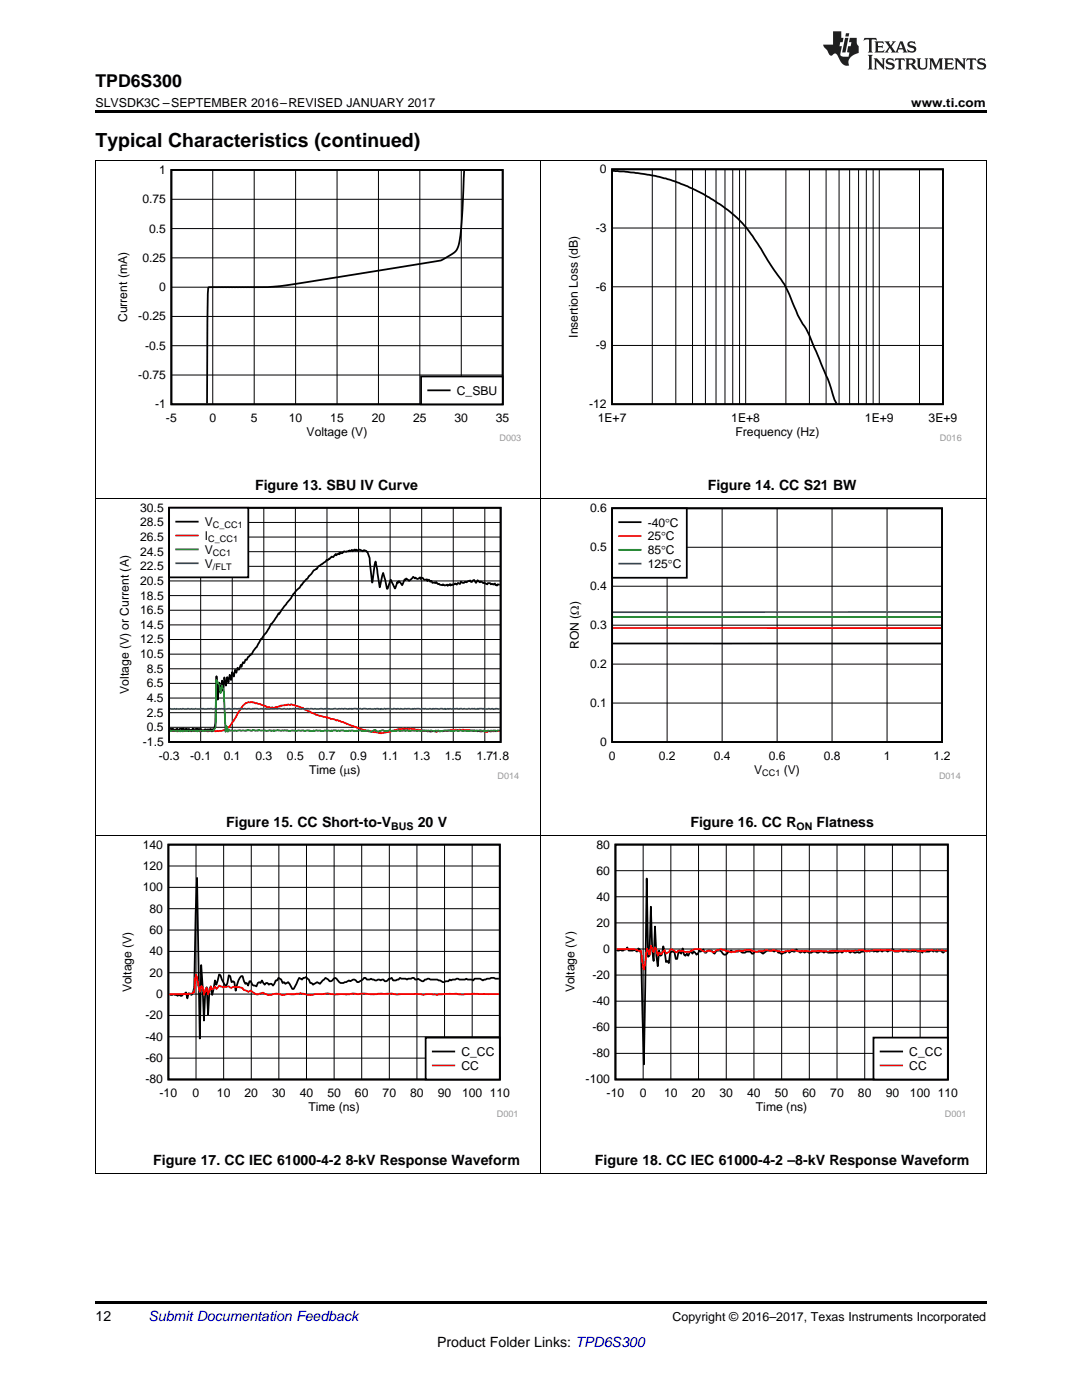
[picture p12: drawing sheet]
<svg xmlns="http://www.w3.org/2000/svg" width="216mm" height="279mm" viewBox="0 0 216 279" stroke-linecap="round" stroke-linejoin="round" font-family="sans-serif">
<path d="M19 259.7h177.8v.5h-177.8z" fill="#000"/>
<path d="M19.1 166.9v67.3M107.9 166.9v67.3M196.8 166.9v67.3M19 234.2h177.8" fill="none" stroke="#000" stroke-width=".2"/>
<path d="M23.9 167.7h79.2v55.2h-79.2z" fill-rule="evenodd" fill="#fff"/>
<path d="M33.6 168.6h66.1v46.8h-66.1zM99.6 195.3l-1.6-.1-1.7 .5-.5-.4h-1.1l-.3 .4-.2-.2h-.9l-.3-.2-.2 .2h-1.1l-.6-.2-1.1 .4-.3-.2-.2 .3h-.6a.73 .73 0 0 1-1.1-.1l-2.5-.4-.5 .2-.3 .3h-.3l-.8-.5-.6 .2-.2-.3-1.1 .1-.3 .2-.3-.2h-.8l-.3-.1-.3 .3-.5 .2h-.6l-.2-.5-.6 .1-.5 .5h-.3l-.3-.3-.5 .2-.3-.2-.8 .2-.9-.4-.2 .2h-.6l-.3-.3h-.2l-.3 .3-.8 .5h-.3l-.3-.3a.74 .74 0 0 0-1.1 .1l-.3-.1-1.1 .5a1.27 1.27 0 0 1-1.4-.9l-.2-.1-.6 .5-.5 .1-.9-.6-1.1 1.1a.62 .62 0 0 0-1.1 0l-.2 .2-.3-.3h-.3l-.3-.7-.5-.5-.6 .2-.2 .3-.6-.3-1.1 2.2h-.3l-.8-1.4-.6 .3-.2-.3-.3 .2-.3-.7-.5-.3-.3 .5h-.3l-.5 1-.3-.4-.6 .2-.2-.3h-.3l-.3 .3-.5-.8-.3 .5-.3-.2-.3 .2-.2 .7-.9-.4-.2-.7h-.3l-.3 .9-.3-.5-.2 .1-.6-1.5h-.3a5.1 5.1 0 0 0-1.1 2.9l-.2-1.7-.3-.2-.3 .2-.3-1.2-.2-.2-.3 1.6-.3 .7-.8-1.4-.3-.9-.3-.1-.5 2-.3-.8-.6 2.9-.2-1.7-.3 .5-.3 5.1-.3-5.5-.2 .5-.3 6.2-.6-11.1-.2 14.7-.6-32.1-.5 21.8-.3 1.2-.3 .4-.5-.4-.3 1-.3-1.2-.8 .7h-.3l-.3-.3-.2 .3-.9-.3a.62 .62 0 0 1-.8 0" fill="none" stroke="#000" stroke-width=".35"/>
<g fill="none" stroke="#000" stroke-width=".2">
<path d="M33.6 177.1h66.1M33.6 172.8h66.1M39.1 168.6v46.8M44.6 168.6v46.8M50.1 168.6v46.8M55.6 168.6v46.8M61.2 168.6v46.8M66.7 168.6v46.8M72.2 168.6v46.8M77.7 168.6v46.8M83.2 168.6v46.8M88.7 168.6v46.8"/>
<path d="M94.2 168.6v46.8M33.6 198.4h66.1M33.6 194.1h66.1M33.6 189.9h66.1M33.6 185.6h66.1M33.6 181.3h66.1M33.6 211.2h66.1M33.6 206.9h66.1M33.6 202.7h66.1"/>
</g>
<path d="M99.6 198.4l-5.2-.1-2.2 .2-2.5-.2-2.4 .2-1.4-.1-1.4 .1-1.4-.1-3.8 .1a5.1 5.1 0 0 0-2.8-.1h-2.7a5.2 5.2 0 0 0-2.5 0l-.8-.1-1.4 .2-2.5-.1a6.3 6.3 0 0 0-2.8 0h-.8a4.6 4.6 0 0 1-2.7-.1l-1.7 .2-1.1-.1a2.54 2.54 0 0 1-2.2-.1 3.5 3.5 0 0 1-2.5 0 1.1 1.1 0 0 0-1.4 .2l-.5-.2-.8-.6-.6 .2-.8-.3a1.95 1.95 0 0 0-1.7-.6l-.2-.1-.6 .2-.5-.3-.9 .1-.3 .2-.2-.2h-.3l-.3-.2-.5 .7-.3-.5-.6 .6-.2-.6-.6 1.6-.3-1.3-.5 1.3-.3-1.6-.3-.1-.2 1.1-.6-2.8-.3-.7-.2 3.7-1.7 .3-.3-.1-.2 .1h-2.8" fill="none" stroke="#f00" stroke-width=".35"/>
<path d="M84.9 207.1h14.8v8.3h-14.8z" fill-rule="evenodd" fill="#fff"/>
<path d="M84.9 207.1h14.8v8.3h-14.8zM86.4 209.9h4.2" fill="none" stroke="#000" stroke-width=".35"/>
<path d="M86.4 212.6h4.2" fill="none" stroke="#f00" stroke-width=".35"/>
<path d="M112.3 167.7h80.2v55.2h-80.2z" fill-rule="evenodd" fill="#fff"/>
<path d="M122.8 168.6h66.3v46.8h-66.3zM123 189.5l.2 .2h.3l.3-.2 .3 .2h.2l.3-.2h.3l.3-.4 .2 .6h.9l.3-.2 .5 .4 .3-.6 .3 .2 .2 1 .6 21.9 .5-37.1 .3 15.7 .3-.3 .3-9.7 .2 8.7 .3 2.1 .3-6.9 .3 5.8 .2 2.1 .3-3.1 .3 1 .3-.2 .3-1.6 .5 3.1 .3-.2 .3 .4 .2-2.1 .3-.2h.6l.2 1.5h.3l.3-1.5 .5 .4 .3-1 .3 1.2 .3 .2 .3-.4 .2 .4 .6-1 .3 .6 .2-.4 .6 .6 .3-.2 .2-.6 .3 .2 .6-.4 .2 .6h.3l.3-.4h.8l.6 .6 .5-.6h.6l.8 .8h.3l.5-.6 .6-.2 .3 .2h1.1l.3-.2 .5 .4h.6l.2-.2h.9l.2 .4h.3l.3-.4h1.1l.5 .4a1.88 1.88 0 0 1 2.3-.4l.5-.2 .3 .4 .8 .2 1.1-.6 .3 .4 .6-.4 .5 .2 .3-.4 .8 .6 .3-.2 .5 .2 .3-.2 .6 .2h.5l.3-.2h.5l.3 .2 .6-.2h.5l.3 .2 .3-.2 .5 .2h1.1l.3-.2 .6 .2 .5-.2 .3 .2 .6-.4 .2 .2 .3-.2 .6 .4 .2-.2 .6 .2 .5-.2 .6 .2 .3-.2h.5l.3-.2 .3 .2 .3-.2 .2 .2 .3-.2 .6 .2 .2-.2 .3 .2 .6-.2 .5 .2 .3-.2h.5l.3 .2 .9-.4h.2l.3 .4h.8l.3-.2 .6 .2 .2-.2 .6 .2h.8l.3-.2 .3 .2 .2-.2 .3 .2h.6l.3-.2 .2 .4 .3-.4 .3 .2h.8l.3-.2 .5 .2 .3-.2 .6 .2a.67 .67 0 0 1 1.1 .2l.5-.4 .2 .2" fill="none" stroke="#000" stroke-width=".35"/>
<g fill="none" stroke="#000" stroke-width=".2">
<path d="M122.8 179h66.3M122.8 173.8h66.3M128.3 168.6v46.8M133.9 168.6v46.8M139.4 168.6v46.8M144.9 168.6v46.8M150.4 168.6v46.8M156 168.6v46.8M161.5 168.6v46.8M167 168.6v46.8M172.5 168.6v46.8M178.1 168.6v46.8"/>
<path d="M183.6 168.6v46.8M122.8 199.8h66.3M122.8 194.6h66.3M122.8 189.4h66.3M122.8 184.2h66.3M122.8 210.2h66.3M122.8 205h66.3"/>
</g>
<path d="M123 189.4h2.4a3.9 3.9 0 0 1 2.3 .4h.2l.6 3.8 .5-4.2 .3 .3 .3 .8 .3-1.7 .5 1.2 .3-1 .3 .5 .2 1.2 .3-.6 .3 .3 .3-.1 .3-.5 .2-.2 .3 .7 .6-.3 .5-.6 .8 .7 .3-.1 .3-.3 .5 .2 .3-.2a.99 .99 0 0 0 1.1 .2l.3 .1a2.24 2.24 0 0 1 2.8-.2l.5 .1a.87 .87 0 0 1 1.1 0l.6 .1a1.88 1.88 0 0 1 2.5-.2 3.2 3.2 0 0 0 2.2-.1l.8 .1a3 3 0 0 1 2.5 0l.3 .2a11.9 11.9 0 0 1 4.9-.1l1.7-.1a3.9 3.9 0 0 1 2.2 .1l.3-.1 1.6 .1 1.7-.2 1.9 .2a4.7 4.7 0 0 1 2.5-.1l3.9-.2 1.1 .2a29.7 29.7 0 0 1 6.4 0l.8-.2 4.7 .2 .8-.2 3.5 .1" fill="none" stroke="#f00" stroke-width=".35"/>
<path d="M174.3 207.1h14.8v8.3h-14.8z" fill-rule="evenodd" fill="#fff"/>
<path d="M174.3 207.1h14.8v8.3h-14.8zM175.7 209.8h4.3" fill="none" stroke="#000" stroke-width=".35"/>
<path d="M175.7 212.6h4.3" fill="none" stroke="#f00" stroke-width=".35"/>
<path d="M19.1 99.5v67.4M107.9 99.5v67.4M196.8 99.5v67.4M19 166.8h177.8" fill="none" stroke="#000" stroke-width=".2"/>
<path d="M23.4 100.4h80.2v55.1h-80.2z" fill-rule="evenodd" fill="#fff"/>
<path d="M33.7 101.3h66.2v46.8h-66.2zM99.7 116.7l-.4-.1-.1 .3-.4-.2v-.3l-.4 .3-.2-.2-.3 .1-.1-.2h-.5v.2l-.6-.3-.3 .1-.5-.4-.2 .2-.4-.4-.3 .5-.4-.6-.4 .5-.3-.1-.1-.2-.7 .3-.3-.1-.2 .2-.6-.2-.2 .5-.4-.3-.3 .4-.3-.3-.4 .3-.1-.1-.4 .3-.1-.3-.5 .3v-.2l-.6 .2-.3-.3-.1 .2-.6-.1-.1-.2-.2 .1-.4-.4-.1 .2-.2-.2-.4 .1-.2-.4-.3 .2-.2-.4-.3 .3-.1-.4-.5 .1-.3-.3-.3-.1-.2 .3-.1-.4-.5 .4-.4-.3-.1 .1-.4-.3-.8 .8-.5-.5-.2 .4-.2-.2-.5 1.2-.6-.8-.2 .4-.1-.2-.4 1.2-.9-1.7-.7 1.8h-.1l-.7-3.2-.7 2.9-.9-5.1-.6 4.2-.5-4.9-.5-1.3-.7-.3-.2 .2a.75 .75 0 0 0-1-.1l-.4-.2v.2l-.3-.2-.4 .3-.1-.3-.4 .3-.1-.2v.2l-.6 .1-.5-.1-.3 .4-.5-.1v.3l-.2-.2-.5 .4-.1-.3-.5 .7-.3-.1-.8 .7-.2-.1-.2 .4-1.5 .9-.3 .5a1.71 1.71 0 0 0-1 1l-.5 .4-.4 .6-.7 .6-.8 1.2-1.2 1.2-.5 .8-1.4 1.8-1 1.5-.1-.2-.9 1.5-.6 .6a10 10 0 0 1-2 3l-.9 1.7-.6 .7-.4 .7h-.2l-.5 .5-.3 .6-.2-.1-.3 .7-.2-.1-.3 .9-.2-.4-.3 1-.3-.4-.2 1-.3-.6-.2 1.3-.4-.9-.2 1.6-.3-1-.2 1.5-.3-1.1-.2 1.7-.3-1.6-.3 2.7-.2-2.1-.3 2.4-.2-2-.4 3.4-.2-4.6-.2 9.2-.3 1.6-.3-.3v.2l-.4-.2-.3 .2-.2-.2-.1 .2-.5-.2-.2 .3-.5-.1-.1-.2-.2 .2-.2-.2-.2 .2-.1-.3-.6 .1-.2 .3-.1-.4-.2 .3h-.4l-.2-.2-.2 .1-.4-.2-.3 .3-.2-.3-.2 .3-.1-.3-.5 .1-.1 .3-.3-.1v-.3l-.5 .3-.3-.2-.2 .2v-.2h-.5" fill="none" stroke="#000" stroke-width=".35"/>
<g fill="none" stroke="#000" stroke-width=".2">
<path d="M33.7 118.9h66.2M33.7 115.9h66.2M33.7 113h66.2M33.7 110.1h66.2M33.7 107.2h66.2M33.7 104.3h66.2M40 101.3v46.8M46.3 101.3v46.8M52.6 101.3v46.8M58.9 101.3v46.8M65.2 101.3v46.8M71.5 101.3v46.8"/>
<path d="M77.8 101.3v46.8M84.1 101.3v46.8M90.4 101.3v46.8M96.7 101.3v46.8M33.7 139.3h66.2M33.7 136.4h66.2M33.7 133.5h66.2M33.7 130.5h66.2M33.7 127.6h66.2M33.7 124.7h66.2M33.7 121.8h66.2M33.7 145.1h66.2"/>
<path d="M33.7 142.2h66.2"/>
</g>
<path d="M99.7 145.8l-2.3 .1-.1 .1-.9-.1a.99 .99 0 0 1-1-.1l-.1 .2-1.9-.3-.2 .1-.8-.2-.4 .1-.2-.1-.7 .1-.1-.1-.4 .2-.7-.1-2.2 .3-1.3-.1-.6 .1-.1-.1-.4 .1-.6-.2-.2 .1-2-.4h-2l-.1-.1-2 .5a5.7 5.7 0 0 1-4 .1l-.1 .1-.4-.2-.3 .1-.9-.3-4.9-1.9-.5-.1-.2 .1-.3-.2-1.2-.3a12.4 12.4 0 0 1-4.4-1.6l-.5-.2a5.1 5.1 0 0 0-4.1-.7l-.9 .2a2.75 2.75 0 0 1-2 .1l-.4 .1-.3-.3-1.2-.4-.7-.1a2.12 2.12 0 0 0-3.1 1l-.9 1.6a5.4 5.4 0 0 1-2.5 2.8l-1.6 .2-.3-.2-1.3 .2-.2-.2-.3 .1-.6-.1-.1 .1h-.6l-.2 .1-.2-.1h-5.3" fill="none" stroke="#f00" stroke-width=".35"/>
<path d="M99.7 145.8l-3.1 .1v-.1l-.9-.1v.2l-1.9-.1-.1 .1-1.8-.1-1.4 .1-.3-.1-3.4 .1-.8-.1-.2 .1-1.5-.1-2.7 .1-1-.2-2.4 .2-.4-.2-1.1 .2a.94 .94 0 0 0-1.2 .1h-.3l-.3-.3-.6 .2-.2 .2-.5-.3-.7 .1-.8-.1h-.6l-.1 .1-.2-.1-.5 .1-.4-.1-1.6 .1-.2-.1-.7 .1-1.3-.1-.2 .1-.2-.1-.1 .1-.9-.1-.5 .1-1.4-.2-1.2 .2-.3-.1-4.2 .1-.7-.2-.7 .2-.6-.2-1.4 .2-.3-.2-.7 .2-1.5-.2-.2 .1-2-.1-.4 .2-1.1-.2-2.1 .2-.1-.3-.2 .4-.3-1.1-.2 1.1-.4-8.2-.3-1.1-.3 1.6-.3-1.6-.5-1-.2 9.4-.4 .8-.2-.1-.4 .1-.4-.1-2.6 .1-.2-.2-1.5 .2-3.4-.1" fill="none" stroke="#008000" stroke-width=".35"/>
<path d="M33.9 141.5h65.8" fill="none" stroke="#295c75" stroke-width=".35"/>
<path d="M33.7 101.3h15.8v13.9h-15.8z" fill-rule="evenodd" fill="#fff"/>
<path d="M33.7 101.3h15.8v13.9h-15.8zM35.2 104.1h4.3" fill="none" stroke="#000" stroke-width=".35"/>
<path d="M35.2 106.9h4.3" fill="none" stroke="#f00" stroke-width=".35"/>
<path d="M35.2 109.6h4.3" fill="none" stroke="#008000" stroke-width=".35"/>
<path d="M35.2 112.4h4.3" fill="none" stroke="#295c75" stroke-width=".35"/>
<path d="M113.2 100.5h78.4v55h-78.4z" fill-rule="evenodd" fill="#fff"/>
<path d="M122.1 101.4h65.9v46.7h-65.9zM122.3 128.4h65.5" fill="none" stroke="#000" stroke-width=".35"/>
<path d="M122.1 117h65.9M122.1 109.2h65.9M133.1 101.4v46.7M144.1 101.4v46.7M155.1 101.4v46.7M166 101.4v46.7M177 101.4v46.7M122.1 132.5h65.9M122.1 124.8h65.9M122.1 140.3h65.9" fill="none" stroke="#000" stroke-width=".2"/>
<path d="M122.3 125.3h65.5" fill="none" stroke="#f00" stroke-width=".35"/>
<path d="M122.3 123.1h65.5" fill="none" stroke="#008000" stroke-width=".35"/>
<path d="M187.8 122.1l-65.5 .1" fill="none" stroke="#295c75" stroke-width=".35"/>
<path d="M122.1 101.4h14.9v13.9h-14.9z" fill-rule="evenodd" fill="#fff"/>
<path d="M122.1 101.4h14.9v13.9h-14.9zM123.6 104.2h4.2" fill="none" stroke="#000" stroke-width=".35"/>
<path d="M123.6 107h4.2" fill="none" stroke="#f00" stroke-width=".35"/>
<path d="M123.6 109.7h4.2" fill="none" stroke="#008000" stroke-width=".35"/>
<path d="M123.6 112.5h4.2" fill="none" stroke="#295c75" stroke-width=".35"/>
<path d="M19.1 32.1v67.4M107.9 32.1v67.4M196.8 32.1v67.4M19 99.4h177.8" fill="none" stroke="#000" stroke-width=".2"/>
<path d="M23 33h80.9v55.1h-80.9z" fill-rule="evenodd" fill="#fff"/>
<path d="M34.2 33.9h66.1v46.8h-66.1zM92.6 34.1l-.5 10.2-.5 4.2a3 3 0 0 1-1.8 2.4l-2 1.1-31.4 5-3 .3h-11.8l-.1 1.3-.1 5.5-.1 16.4" fill="none" stroke="#000" stroke-width=".35"/>
<g fill="none" stroke="#000" stroke-width=".2">
<path d="M34.2 39.8h66.1M42.5 33.9v46.8M50.7 33.9v46.8M59 33.9v46.8M67.3 33.9v46.8M75.5 33.9v46.8M83.8 33.9v46.8M92 33.9v46.8M34.2 57.3h66.1M34.2 51.5h66.1M34.2 45.6h66.1M34.2 74.8h66.1"/>
<path d="M34.2 69h66.1M34.2 63.2h66.1"/>
</g>
<path d="M84 75.1h16.3v5.6h-16.3z" fill-rule="evenodd" fill="#fff"/>
<path d="M84 75.1h16.3v5.6h-16.3zM85.4 77.9h4.3" fill="none" stroke="#000" stroke-width=".35"/>
<path d="M113 32.9h78.8v55.2h-78.8z" fill-rule="evenodd" fill="#fff"/>
<path d="M122.1 33.8h66.1v46.9h-66.1zM122.3 34.1l4.2 .3 3.7 .6a35.1 35.1 0 0 1 18.6 10.3l2.4 3.3a73.8 73.8 0 0 0 5.3 8.1l1.3 2.9a28.7 28.7 0 0 0 3.4 6.7l2.6 6.3a36.8 36.8 0 0 1 2.7 7.2l.4 .7" fill="none" stroke="#000" stroke-width=".35"/>
<g fill="none" stroke="#000" stroke-width=".2">
<path d="M19 32h177.8M130.2 33.8v46.9M134.9 33.8v46.9M138.2 33.8v46.9M140.8 33.8v46.9M142.9 33.8v46.9M144.7 33.8v46.9M146.2 33.8v46.9M147.6 33.8v46.9M148.8 33.8v46.9M156.8 33.8v46.9M161.5 33.8v46.9"/>
<path d="M164.8 33.8v46.9M167.4 33.8v46.9M169.5 33.8v46.9M171.3 33.8v46.9M172.9 33.8v46.9M174.2 33.8v46.9M175.4 33.8v46.9M183.5 33.8v46.9M122.1 57.2h66.1M122.1 45.5h66.1M122.1 68.9h66.1"/>
</g>
<path d="M19 22h177.8v.5h-177.8z" fill="#000"/>
<g fill="#231f20">
<path d="M172.5 7.6l-.1 .5 .4-.2h.6v.1v2.1l-.2 .4h.9l-.2-.4v-2.1l.1-.1h.5l.5 .2-.2-.5zM174.5 8.3l.2 .3v1.5l-.2 .4h1.8l.2-.6a1.04 1.04 0 0 1-1.3 .2v-.7h.6l.3 .2v-.6l-.3 .2h-.6v-.6l.8-.1 .4 .3-.2-.5zM176.5 8.3l.9 1.1-.9 1.1h.8l-.2-.2 .4-.7 .5 .7-.2 .2h1.5l-.2-.2 .2-.4h.9l.1 .4-.2 .2h1l-.3-.3-.7-1.9h-.5l-.9 2-.8-1 .9-1h-.8l.1 .3-.4 .5-.3-.6 .1-.2zM179.7 8.6l.4 1h-.7zM181.3 8.4a.63 .63 0 0 0-.2 .7 .63 .63 0 0 0 .6 .4l.6 .2 .1 .2a.75 .75 0 0 1-.7 .4 .75 .75 0 0 1-.6-.5l.1 .7 .1-.1a1.11 1.11 0 0 0 1.5-.6 1.13 1.13 0 0 0-1.2-.8l-.1-.4a1.04 1.04 0 0 1 1.2 .2l-.2-.5-.2 .1-.4-.2zM173.2 10.9l.2 .4v2.2l-.2 .4h1l-.3-.4v-2.2l.3-.4zM174.3 11.6l.3 .4v1.5l-.3 .4h.8l-.2-.4v-1.3l1.5 1.7v-1.9l.2-.4h-.7l.2 .4v.9l-1.1-1.3zM177 11.8a.62 .62 0 0 0-.2 .7 .62 .62 0 0 0 .6 .4l.6 .1 .1 .3a.76 .76 0 0 1-.7 .3 .76 .76 0 0 1-.7-.4l.2 .7 .1-.1a1.11 1.11 0 0 0 1.5-.6 1.13 1.13 0 0 0-1.2-.8l-.1-.4a1.04 1.04 0 0 1 1.2 .2l-.2-.6-.2 .1-.5-.1zM178.7 11.6l-.2 .6a.61 .61 0 0 1 .8-.3v1.6l-.2 .4h.9l-.2-.4v-1.6a.63 .63 0 0 1 .7 .3l-.1-.6zM180.6 11.6l.3 .4v1.5l-.3 .4h1l-.2-.2-.1-.8 .6 .2a.76 .76 0 0 0 1.2 .7l-1-1a.58 .58 0 0 0 .6-.5 .58 .58 0 0 0-.5-.6zM181.4 11.9h.1a.45 .45 0 0 1 .5 .1 .45 .45 0 0 1 .1 .5l-.8 .2zM182.9 11.6l.2 .2a2.17 2.17 0 0 0 .3 1.9 .99 .99 0 0 0 1.6-.6v-1.1l.2-.4h-.7l.2 .2a1.92 1.92 0 0 1-.2 1.8 .6 .6 0 0 1-.9-.5v-1.1l.2-.4zM185.4 11.6l.2 .4v1.5l-.2 .4h.7l-.2-.4v-1.4l.8 1.8 .8-1.8v1.4l-.2 .4h.9l-.2-.4v-1.5l.2-.4h-.8l-.6 1.5-.6-1.5zM188.4 11.6l.2 .4v1.5l-.2 .4h1.8l.1-.6a1.04 1.04 0 0 1-1.2 .1v-.6h.5l.4 .2v-.6l-.4 .2h-.5v-.7h.8l.3 .3-.1-.6zM190.5 11.6l.2 .4v1.5l-.2 .4h.7l-.2-.4v-1.3l1.5 1.7v-1.9l.2-.4h-.7l.2 .4v.9l-1.1-1.3zM192.9 11.6l-.1 .6a.61 .61 0 0 1 .7-.3l.1 1.6-.3 .4h1l-.3-.4 .1-1.6a.63 .63 0 0 1 .7 .3l-.1-.6zM195.2 11.8a.62 .62 0 0 0-.2 .7 .62 .62 0 0 0 .6 .4l.6 .1 .1 .3a.76 .76 0 0 1-.7 .3 .76 .76 0 0 1-.6-.4l.1 .7 .1-.1a1.11 1.11 0 0 0 1.6-.6 1.13 1.13 0 0 0-1.3-.8l-.1-.4a1.04 1.04 0 0 1 1.2 .2l-.1-.6-.2 .1-.5-.1z"/>
<path d="M166.2 6.3v2.6h-1.9v.4l.8 .9a.91 .91 0 0 0 1 .8 .56 .56 0 0 1 .5-.3 .56 .56 0 0 1 .5 .3l.4 .8a1.53 1.53 0 0 0 1.9 1.2 1.54 1.54 0 0 1 1-2.1l.9-.3v-1.4a1.52 1.52 0 0 1-.4-1.6h-1.3l-.2 .8h.5l-.2 .8h-.5l-.1 1v.2l.4 .1-.2 .8a1.93 1.93 0 0 1-1.6-.3l.3-1.8h-.5l.2-.8h.4l.2-.8h-.4v-1.3zM168.6 7.6l-.6 2.9h.7l.6-2.9zM168.8 6.6l-.1 .7h.6l.2-.7z"/>
</g>
<text font-size="3.9" x="19" y="29.3">Typical Characteristics (continued)</text>
<text font-size="3.5" x="19" y="17.3">TPD6S300</text>
<g font-size="2.8">
<text x="50.9" y="97.7">Figure 13. SBU IV Curve</text>
<text x="141.2" y="97.7">Figure 14. CC S21 BW</text>
<text x="45.1" y="165.1">Figure 15. CC Short-to-V</text>
<text x="83.4" y="165.1">20 V</text>
<text x="137.8" y="165.1">Figure 16. CC R</text>
<text x="162.9" y="165.1">Flatness</text>
<text x="30.6" y="232.5">Figure 17. CC IEC 61000-4-2</text>
<text x="69" y="232.5">8-kV Response Waveform</text>
<text x="118.7" y="232.5">Figure 18. CC IEC 61000-4-2 –8-kV Response Waveform</text>
<text x="19" y="263.6">12</text>
<text x="87.2" y="268.9">Product Folder Links: TPD6S300</text>
</g>
<text font-size="2.8" fill="#0000c8" x="29.6" y="263.6">Submit Documentation Feedback</text>
<g font-size="2.5">
<text x="19" y="21.4">SLVSDK3C –SEPTEMBER 2016–REVISED JANUARY 2017</text>
<text x="181.8" y="21.4">www.ti.com</text>
<text x="134.2" y="263.6">Copyright © 2016–2017, Texas Instruments Incorporated</text>
</g>
<g font-size="2.4">
<text x="31.8" y="34.7">1</text>
<text x="119.7" y="34.6">0</text>
<text x="28.4" y="40.6">0.75</text>
<text x="29.8" y="46.4">0.5</text>
<text x="118.9" y="46.3">-3</text>
<text x="28.4" y="52.3">0.25</text>
<text x="31.8" y="58.1">0</text>
<text x="118.9" y="58">-6</text>
<text x="25.4" y="64.3" transform="rotate(-90 25.4 64.3)">Current (mA)</text>
<text x="27.6" y="63.9">-0.25</text>
<text x="28.9" y="69.8">-0.5</text>
<text x="115.3" y="67.4" transform="rotate(-90 115.3 67.4)">Insertion Loss (dB)</text>
<text x="118.9" y="69.7">-9</text>
<text x="27.6" y="75.6">-0.75</text>
<text x="31" y="81.5">-1</text>
<text x="91.2" y="78.8">C_SBU</text>
<text x="117.5" y="81.5">-12</text>
<text x="33.1" y="84.2">-5</text>
<text x="41.8" y="84.2">0</text>
<text x="50.1" y="84.2">5</text>
<text x="57.6" y="84.2">10</text>
<text x="61.2" y="87">Voltage (V)</text>
<text x="65.9" y="84.2">15</text>
<text x="74.2" y="84.2">20</text>
<text x="82.4" y="84.2">25</text>
<text x="90.7" y="84.2">30</text>
<text x="99" y="84.2">35</text>
<text x="119.3" y="84.2">1E+7</text>
<text x="145.9" y="84.2">1E+8</text>
<text x="146.8" y="87">Frequency (Hz)</text>
<text x="172.6" y="84.2">1E+9</text>
<text x="185.3" y="84.2">3E+9</text>
<text x="28" y="108">26.5</text>
<text x="28" y="105.1">28.5</text>
<text x="28" y="102.1">30.5</text>
<text x="40.9" y="105">V</text>
<text x="40.9" y="107.7">I</text>
<text x="117.7" y="102.2">0.6</text>
<text x="129.2" y="105.1">-40q</text>
<text x="129.2" y="107.8">25qC</text>
<text x="133.7" y="105.1">C</text>
<text x="28" y="113.8">22.5</text>
<text x="28" y="110.9">24.5</text>
<text x="40.9" y="110.5">V</text>
<text x="40.9" y="113.3">V</text>
<text x="117.7" y="110">0.5</text>
<text x="129.2" y="110.6">85qC</text>
<text x="129.2" y="113.4">125</text>
<text x="133.3" y="113.4">qC</text>
<text x="28" y="119.7">18.5</text>
<text x="28" y="116.7">20.5</text>
<text x="117.7" y="117.8">0.4</text>
<text x="28" y="125.5">14.5</text>
<text x="28" y="122.6">16.5</text>
<text x="117.7" y="125.6">0.3</text>
<text x="28" y="131.3">10.5</text>
<text x="28" y="128.4">12.5</text>
<text x="115.5" y="129.5" transform="rotate(-90 115.5 129.5)">RON (:)</text>
<text x="29.3" y="137.2">6.5</text>
<text x="29.3" y="134.3">8.5</text>
<text x="117.7" y="133.3">0.2</text>
<text x="25.7" y="138.5" transform="rotate(-90 25.7 138.5)">Voltage (V) or Current (A)</text>
<text x="29.3" y="143">2.5</text>
<text x="29.3" y="140.1">4.5</text>
<text x="117.7" y="141.1">0.1</text>
<text x="28.5" y="148.9">-1.5</text>
<text x="29.3" y="145.9">0.5</text>
<text x="119.7" y="148.9">0</text>
<text x="31.7" y="151.6">-0.3</text>
<text x="38" y="151.6">-0.1</text>
<text x="44.7" y="151.6">0.1</text>
<text x="51" y="151.6">0.3</text>
<text x="57.3" y="151.6">0.5</text>
<text x="61.7" y="154.4">Time (Ps)</text>
<text x="63.6" y="151.6">0.7</text>
<text x="69.9" y="151.6">0.9</text>
<text x="76.2" y="151.6">1.1</text>
<text x="82.5" y="151.6">1.3</text>
<text x="88.8" y="151.6">1.5</text>
<text x="95.1" y="151.6">1.71.8</text>
<text x="121.5" y="151.6">0</text>
<text x="131.4" y="151.6">0.2</text>
<text x="142.4" y="151.6">0.4</text>
<text x="150.5" y="154.4">V</text>
<text x="153.4" y="151.6">0.6</text>
<text x="156.4" y="154.4">(V)</text>
<text x="164.4" y="151.6">0.8</text>
<text x="176.3" y="151.6">1</text>
<text x="186.3" y="151.6">1.2</text>
<text x="28.5" y="173.6">120</text>
<text x="28.5" y="169.4">140</text>
<text x="119" y="169.4">80</text>
<text x="28.5" y="177.9">100</text>
<text x="119" y="179.8">40</text>
<text x="119" y="174.6">60</text>
<text x="29.8" y="182.1">80</text>
<text x="119" y="185">20</text>
<text x="29.8" y="190.7">40</text>
<text x="29.8" y="186.4">60</text>
<text x="120.4" y="190.2">0</text>
<text x="29.8" y="194.9">20</text>
<text x="118.2" y="195.4">-20</text>
<text x="26.2" y="198.1" transform="rotate(-90 26.2 198.1)">Voltage (V)</text>
<text x="29" y="203.4">-20</text>
<text x="31.2" y="199.2">0</text>
<text x="114.6" y="198.1" transform="rotate(-90 114.6 198.1)">Voltage (V)</text>
<text x="118.2" y="200.6">-40</text>
<text x="29" y="207.7">-40</text>
<text x="118.2" y="205.8">-60</text>
<text x="29" y="212">-60</text>
<text x="92.1" y="210.7">C_CC</text>
<text x="92.1" y="213.5">CC</text>
<text x="118.2" y="211">-80</text>
<text x="181.4" y="210.7">C_CC</text>
<text x="181.4" y="213.5">CC</text>
<text x="29" y="216.2">-80</text>
<text x="31.8" y="219">-10</text>
<text x="38.4" y="219">0</text>
<text x="43.3" y="219">10</text>
<text x="48.8" y="219">20</text>
<text x="54.3" y="219">30</text>
<text x="59.8" y="219">40</text>
<text x="61.5" y="221.8">Time (ns)</text>
<text x="65.3" y="219">50</text>
<text x="70.8" y="219">60</text>
<text x="76.3" y="219">70</text>
<text x="81.8" y="219">80</text>
<text x="87.4" y="219">90</text>
<text x="92.2" y="219">100 110</text>
<text x="116.9" y="216.2">-100</text>
<text x="121.1" y="219">-10</text>
<text x="127.7" y="219">0</text>
<text x="132.5" y="219">10</text>
<text x="138" y="219">20</text>
<text x="143.6" y="219">30</text>
<text x="149.1" y="219">40</text>
<text x="150.8" y="221.8">Time (ns)</text>
<text x="154.6" y="219">50</text>
<text x="160.1" y="219">60</text>
<text x="165.7" y="219">70</text>
<text x="171.2" y="219">80</text>
<text x="176.7" y="219">90</text>
<text x="181.6" y="219">100 110</text>
</g>
<g font-size="2.1">
<text x="78.1" y="165.7">BUS</text>
<text x="158.9" y="165.7">ON</text>
</g>
<g font-size="1.8" fill="#999">
<text x="99.7" y="88.1">D003</text>
<text x="187.6" y="88.1">D016</text>
<text x="99.3" y="155.5">D014</text>
<text x="187.4" y="155.5">D014</text>
<text x="99.1" y="222.8">D001</text>
<text x="188.5" y="222.8">D001</text>
</g>
<g font-size="1.8">
<text x="42.5" y="105.4">C_CC1</text>
<text x="41.6" y="108.2">C_CC1</text>
<text x="42.5" y="110.9">CC1</text>
<text x="42.5" y="113.7">/FLT</text>
<text x="152.1" y="154.8">CC1</text>
</g>
</svg>
